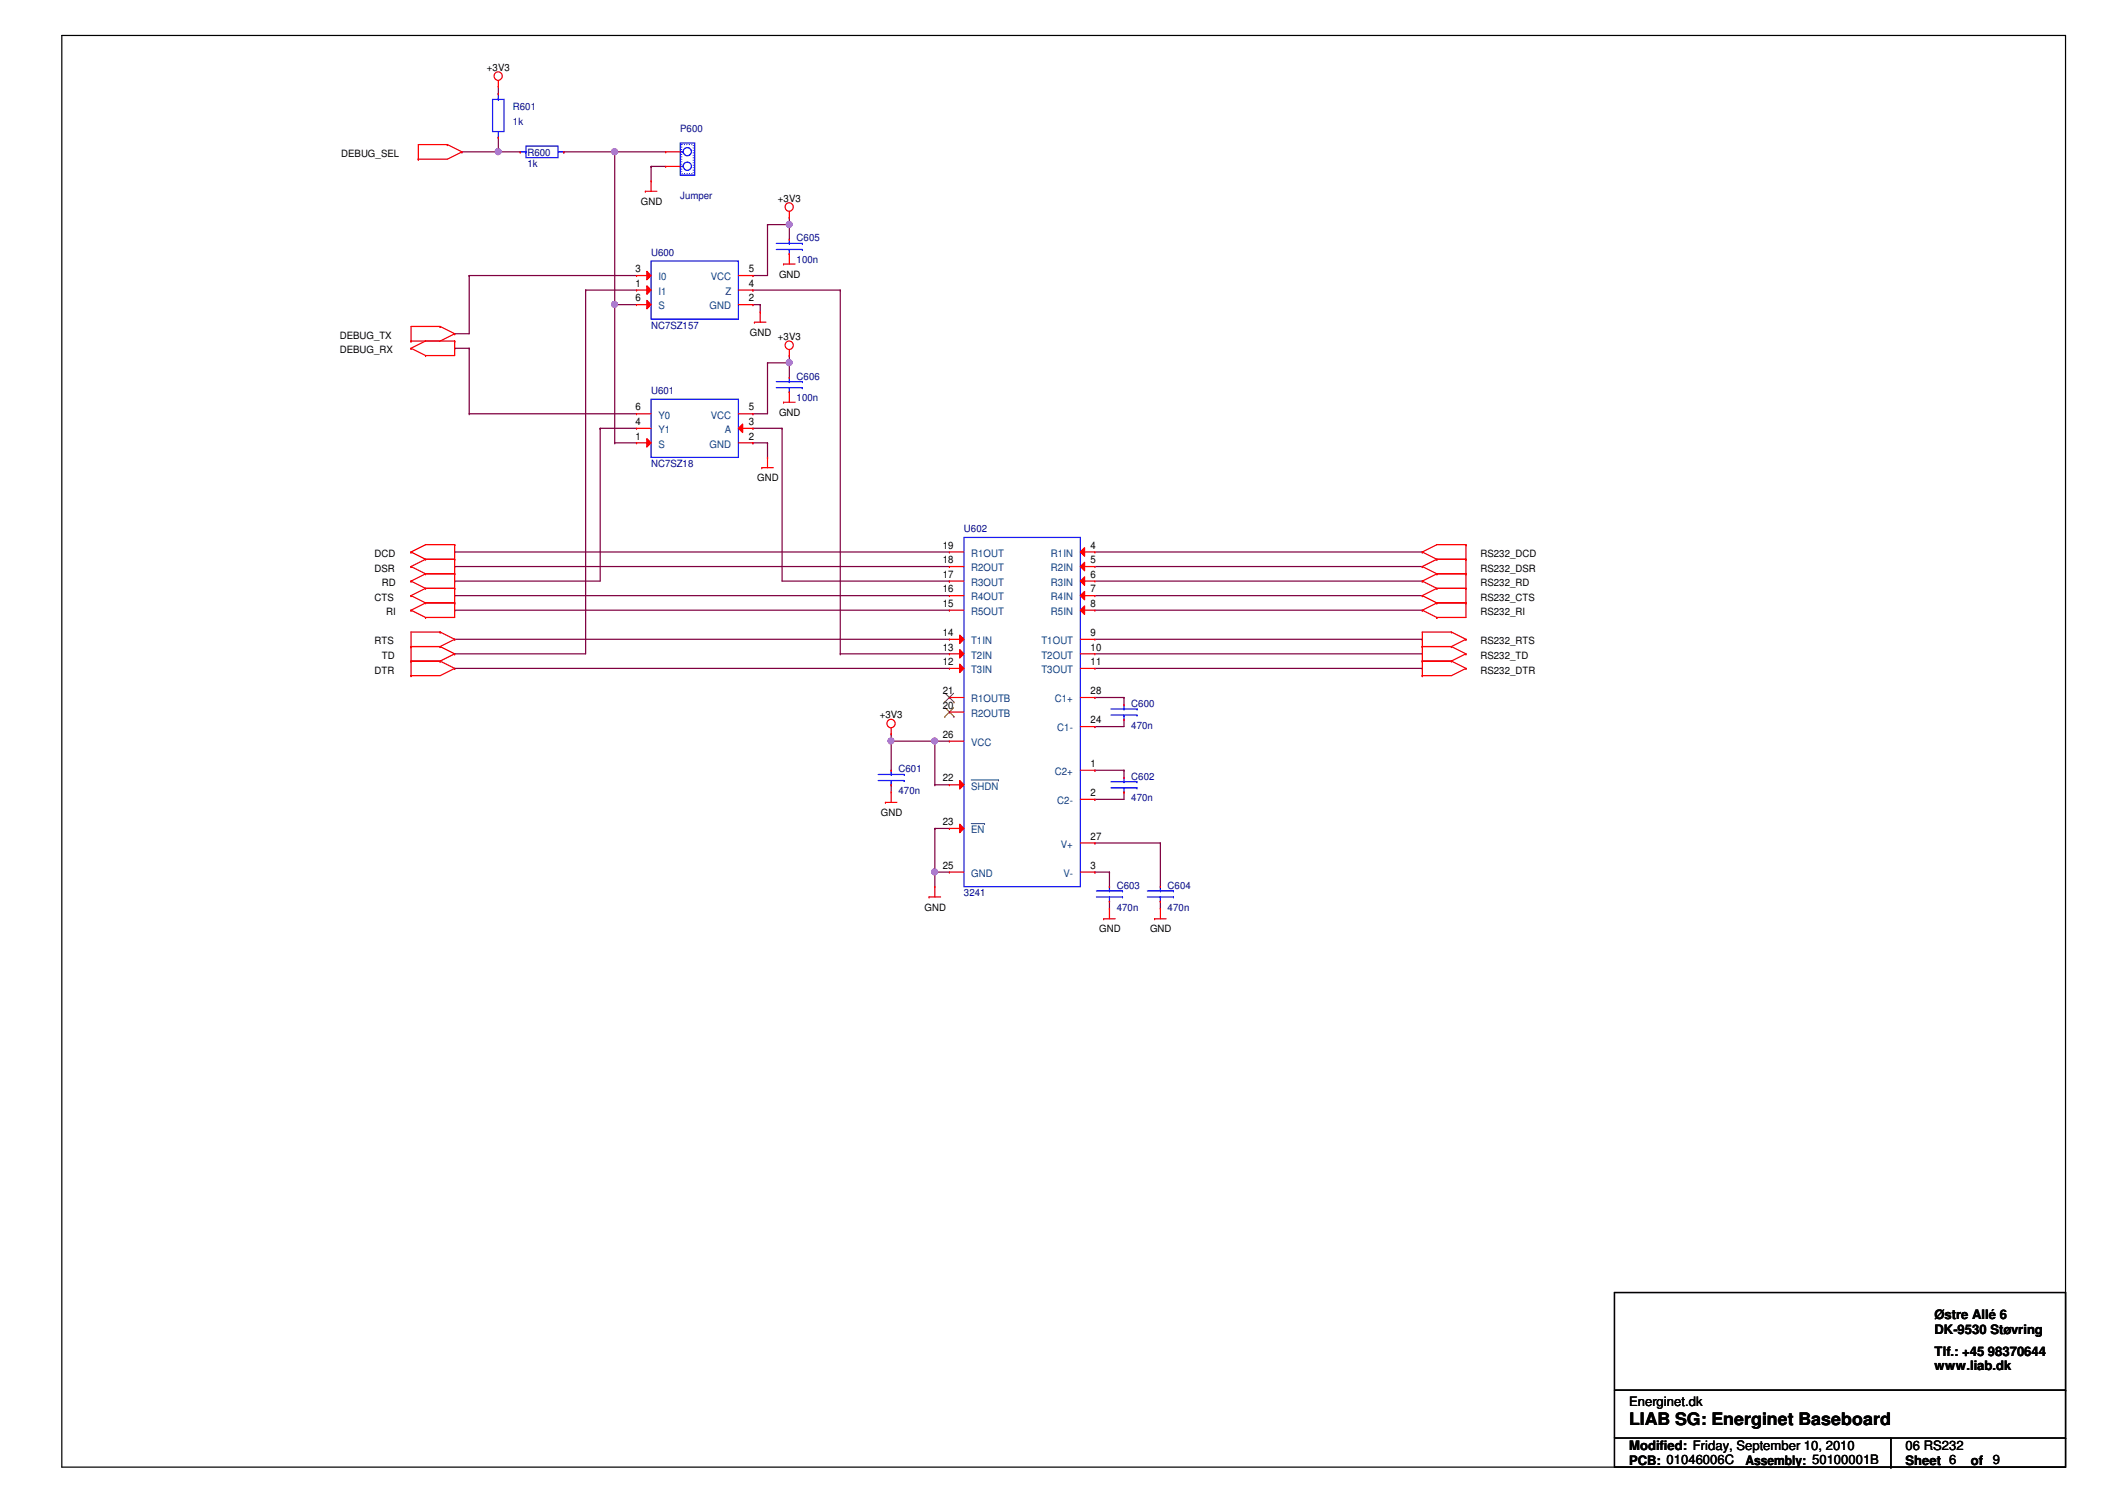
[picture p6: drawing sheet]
<svg xmlns="http://www.w3.org/2000/svg" width="297mm" height="210mm" viewBox="0 0 297 210" stroke-linecap="round" stroke-linejoin="round" font-family="sans-serif">
<path d="M8.6 5h279.9v199.9h-279.9z" fill="none" stroke="#000" stroke-width=".17"/>
<path d="M63.5 79.1h.1M63.5 79.1h69.1M63.5 93.3h.1M63.5 85.2h.1M63.5 93.3h69.1M63.5 85.2h69.1M124.5 109.6h.1M124.5 109.6v1M130.6 121.8h.1M130.6 121.8h2M130.6 121.8v2" fill="none" stroke="#800040" stroke-width=".17"/>
<circle cx="130.5" cy="121.8" r=".4" fill="#f0f"/>
<circle cx="130.5" cy="121.8" r=".4" fill="none" stroke="#f0f" stroke-width=".17"/>
<g fill="none" stroke="#800040" stroke-width=".17">
<path d="M152.9 97.4h.1M152.9 97.4h4.1M157 97.4h.1M157 97.4v1M124.5 103.5h.1M124.5 102.5h.1M124.5 102.5v5.1M130.6 103.5h.1M130.6 103.5h2M152.9 117.7h.1M152.9 111.6h.1M152.9 107.6h.1"/>
<path d="M152.9 101.5h.1M152.9 117.7h9.1M152.9 107.6h4.1M157 110.6h.1M157 107.6h.1M157 100.5h.1M157 110.6v1h-4.1M157 100.5v1h-4.1M157 107.6v1M162 117.7h.1M162 117.7v6.1M152.9 121.8h.1"/>
<path d="M152.9 121.8h2M154.9 121.8h.1M154.9 125.9h.1M154.9 121.8v2M154.9 125.9v1M162 125.9h.1M162 125.9v1"/>
</g>
<circle cx="124.4" cy="103.5" r=".4" fill="#f0f"/>
<circle cx="124.4" cy="103.5" r=".4" fill="none" stroke="#f0f" stroke-width=".17"/>
<path d="M130.6 109.6h.1M130.6 103.5h.1M130.6 109.6h2M130.6 103.5v6.1" fill="none" stroke="#800040" stroke-width=".17"/>
<circle cx="130.5" cy="103.5" r=".4" fill="#f0f"/>
<circle cx="130.5" cy="103.5" r=".4" fill="none" stroke="#f0f" stroke-width=".17"/>
<g fill="none" stroke="#800040" stroke-width=".17">
<path d="M105.2 38.5h.1M107.2 31.4h.1M107.2 31.4v7.1h-2M81.8 40.5h.1M81.8 40.5v50.8h-18.3M81.8 40.5h7.1M83.8 59.8h.1M83.8 59.8v21.4h-20.3M83.8 59.8h5.1M85.8 42.5h.1M85.8 42.5v19.3M105.2 57.8h.1"/>
<path d="M105.2 42.5h.1M105.2 59.8h.1M105.2 40.5h.1M105.2 57.8h2M105.2 42.5h1M105.2 59.8h4M105.2 40.5h12.1M106.2 42.5h.1M106.2 42.5v1.1M109.2 59.8h.1M109.2 59.8v21.4h23.4M117.3 40.5h.1"/>
<path d="M117.3 40.5v50.8M63.5 77.1h.1M63.5 77.1h69.1M85.8 61.8h.1M85.8 61.8h3.1M105.2 61.8h.1M105.2 61.8h2M107.2 61.8h.1M107.2 61.8v2.1M63.5 81.2h.1M63.5 83.2h.1M63.5 89.3h.1"/>
<path d="M63.5 91.3h.1M63.5 83.2h69.1M63.5 89.3h69.1M117.3 91.3h.1M117.3 91.3h15.3M132.6 81.2h.1M124.5 103.5h.1M124.5 103.5h6.1M130.6 115.7h.1M130.6 115.7h2M130.6 115.7v6.1"/>
</g>
<circle cx="85.8" cy="42.5" r=".4" fill="#f0f"/>
<circle cx="85.8" cy="42.5" r=".4" fill="none" stroke="#f0f" stroke-width=".17"/>
<g fill="none" stroke="#800040" stroke-width=".17">
<path d="M65.5 38.5h.1M65.5 38.5v8.1h-2M65.5 38.5h23.4M85.8 21.2h.1M85.8 21.2v21.3M85.8 21.2h7.2M90.9 23.2h.1M90.9 23.2h2.1M90.9 23.2v2.1M63.5 46.6h.1M63.5 48.6h.1M63.5 48.6h2"/>
<path d="M65.5 48.6h.1M65.5 57.8h.1M65.5 48.6v9.2M65.5 57.8h23.4M85.8 42.5h.1M85.8 42.5h3.1"/>
</g>
<circle cx="85.8" cy="21.2" r=".4" fill="#f0f"/>
<circle cx="85.8" cy="21.2" r=".4" fill="none" stroke="#f0f" stroke-width=".17"/>
<path d="M69.6 21.2h.1M69.6 21.2h3M78.7 21.2h.1M78.7 21.2h7.1" fill="none" stroke="#800040" stroke-width=".17"/>
<circle cx="69.6" cy="21.2" r=".4" fill="#f0f"/>
<circle cx="69.6" cy="21.2" r=".4" fill="none" stroke="#f0f" stroke-width=".17"/>
<g fill="none" stroke="#800040" stroke-width=".17">
<path d="M69.6 13.1h.1M69.6 12.1v1M69.6 19.2v2M64.5 21.2h.1M64.5 21.2h5.1M69.6 21.2h.1M110.2 31.4h.1M110.2 31.4v2M107.2 50.7h.1M107.2 50.7v7.1M107.2 50.7h3M110.2 50.7h.1"/>
<path d="M110.2 50.7v2"/>
</g>
<circle cx="110.2" cy="50.6" r=".4" fill="#f0f"/>
<circle cx="110.2" cy="50.6" r=".4" fill="none" stroke="#f0f" stroke-width=".17"/>
<path d="M107.2 31.4h3M110.2 31.4h.1M110.2 49.7h.1M110.2 49.7v1" fill="none" stroke="#800040" stroke-width=".17"/>
<circle cx="110.2" cy="31.3" r=".4" fill="#f0f"/>
<circle cx="110.2" cy="31.3" r=".4" fill="none" stroke="#f0f" stroke-width=".17"/>
<g fill="none" stroke="#800040" stroke-width=".17">
<path d="M110.2 30.4h.1M110.2 30.4v1M152.9 77.1h45.7M152.9 79.1h45.7M198.6 77.1h.1M198.6 79.1h.1M152.9 81.2h45.7M152.9 83.2h45.7M152.9 85.2h45.7M152.9 89.3h45.7M152.9 91.3h45.7M152.9 93.3h45.7"/>
<path d="M198.6 81.2h.1M198.6 83.2h.1M198.6 85.2h.1M198.6 89.3h.1M198.6 91.3h.1M198.6 93.3h.1"/>
</g>
<g fill="none" stroke="#f00" stroke-width=".17">
<path d="M69.6 12.1h.1M69.6 11.3v.8M58.4 22.2h.1M62.5 20.2h.1M62.5 20.2l2 1M62.5 20.2h-4.1v2M64.5 21.2h.1M64.5 21.2l-2 1h-4.1M90.1 26.7h.1M90.1 26.7h1.6M90.9 25.3h.1M90.9 25.3v1.4"/>
<path d="M109.4 36.9h.1M109.4 36.9h1.6M110.2 35.4h.1M110.2 30.4h.1M110.2 29.5v.9M110.2 35.4v1.5M57.4 48.6h.1M57.4 47.6h.1M57.4 47.6h6.1M57.4 48.6l2 1.1M59.4 49.7h.1M59.4 47.6l-2 1"/>
<path d="M61.5 45.6h.1M61.5 45.6h-4.1v2M61.5 45.6l2 1M63.5 47.6h.1M63.5 46.6h.1M63.5 47.6v2.1h-4.1M63.5 46.6l-2 1M105.4 45h.1M105.4 45h1.6M106.2 43.6h.1M106.2 43.6v1.4M109.4 56.2h.1"/>
<path d="M109.4 56.2h1.6M110.2 54.7h.1M110.2 49.7h.1M110.2 48.9v.8M110.2 54.7v1.5M57.4 77.1h.1M57.4 79.1h.1M57.4 77.1l2 1M57.4 79.1l2 1M59.4 78.1h.1M59.4 78.1h4.1M59.4 78.1l-2 1"/>
<path d="M63.5 76.1h.1M63.5 78.1h.1M63.5 76.1v10.1h-4.1M63.5 76.1h-4.1l-2 1M106.4 65.3h.1M106.4 65.3h1.6M107.2 63.9h.1M107.2 63.9v1.4M198.6 77.1h.1M198.6 79.1h.1M198.6 77.1l2.1 1M198.6 79.1l2.1 1"/>
<path d="M200.7 78.1h.1M200.7 78.1h4M200.7 78.1l-2.1 1M204.7 76.1h.1M204.7 78.1h.1M204.7 76.1h-4l-2.1 1M204.7 76.1v10.1h-4M57.4 81.2h.1M57.4 83.2h.1M57.4 85.2h.1M57.4 90.3h.1M57.4 92.3h.1"/>
<path d="M57.4 94.4h.1M57.4 81.2l2 1M57.4 83.2l2 1M57.4 85.2l2 1M57.4 90.3h4.1M57.4 92.3h4.1M59.4 80.1h.1M59.4 82.2h.1M59.4 84.2h.1M59.4 86.2h.1M59.4 80.1h4.1M59.4 82.2h4.1"/>
<path d="M59.4 80.1l-2 1.1M59.4 84.2h4.1M59.4 82.2l-2 1M59.4 84.2l-2 1M61.5 88.3h.1M61.5 90.3h.1M61.5 92.3h.1M61.5 88.3l2 1M61.5 88.3h-4.1v6.1M61.5 90.3l2 1M61.5 92.3l2 1M63.5 80.1h.1"/>
<path d="M63.5 82.2h.1M63.5 84.2h.1M63.5 89.3h.1M63.5 91.3h.1M63.5 93.3h.1M63.5 89.3l-2 1M63.5 91.3l-2 1M63.5 93.3l-2 1.1h-4.1M198.6 81.2h.1M198.6 83.2h.1M198.6 85.2h.1M198.6 90.3h.1"/>
<path d="M198.6 92.3h.1M198.6 94.4h.1M198.6 90.3h4.1M198.6 92.3h4.1M198.6 81.2l2.1 1M198.6 83.2l2.1 1M198.6 85.2l2.1 1M200.7 80.1h.1M200.7 82.2h.1M200.7 84.2h.1M200.7 86.2h.1M200.7 80.1h4"/>
<path d="M200.7 82.2h4M200.7 84.2h4M200.7 80.1l-2.1 1.1M200.7 82.2l-2.1 1M200.7 84.2l-2.1 1M202.7 88.3h.1M202.7 90.3h.1M202.7 92.3h.1M202.7 88.3h-4.1v6.1M202.7 88.3l2 1M202.7 90.3l2 1M202.7 92.3l2 1"/>
<path d="M204.7 80.1h.1M204.7 82.2h.1M204.7 84.2h.1M204.7 89.3h.1M204.7 91.3h.1M204.7 93.3h.1M204.7 93.3l-2 1.1h-4.1M204.7 89.3l-2 1M204.7 91.3l-2 1M123.7 112.1h.1M123.7 112.1h1.6M124.5 102.5h.1"/>
<path d="M124.5 110.6h.1M124.5 101.7v.8M124.5 110.6v1.5M129.7 125.3h.1M129.7 125.3h1.7M130.6 123.8h.1M130.6 123.8v1.5M154.1 128.3h.1M154.1 128.3h1.6M154.9 126.9h.1M154.9 126.9v1.4M161.2 128.3h.1"/>
<path d="M161.2 128.3h1.7M162 126.9h.1M162 126.9v1.4"/>
<circle cx="69.6" cy="10.6" r=".59"/>
<circle cx="110.2" cy="28.9" r=".59"/>
<circle cx="110.2" cy="48.2" r=".59"/>
<circle cx="124.4" cy="101" r=".59"/>
</g>
<path d="M225.5 180.5h63v24.4h-63zM225.5 194.1h63M288.5 194.1h.1M225.5 200.8h63M264.1 204.9h.1M264.1 200.8v4.1M288.5 200.8h.1" fill="none" stroke="#000" stroke-width=".17"/>
<path d="M90.9 36.4h12.2v8.2h-12.2z" fill="none" stroke="#00f" stroke-width=".17"/>
<path d="M90.3 39.9l.6 .6-.6 .6z" fill="#f00"/>
<path d="M90.3 39.9l.6 .6-.6 .6zM88.9 40.5h.1M88.9 40.5h2" fill="none" stroke="#f00" stroke-width=".17"/>
<path d="M90.3 37.9l.6 .6-.6 .6z" fill="#f00"/>
<path d="M88.9 38.5h.1M88.9 38.5h2M90.3 37.9l.6 .6-.6 .6zM103.1 42.5h2.1M105.2 42.5h.1" fill="none" stroke="#f00" stroke-width=".17"/>
<path d="M90.3 42l.6 .5-.6 .6z" fill="#f00"/>
<path d="M103.1 38.5h2.1M105.2 38.5h.1M88.9 42.5h.1M88.9 42.5h2M90.3 42l.6 .5-.6 .6zM103.1 40.5h2.1M105.2 40.5h.1M110.2 52.7h.1M110.2 54.7h.1M124.5 107.6h.1M124.5 109.6h.1" fill="none" stroke="#f00" stroke-width=".17"/>
<g fill="none" stroke="#00f" stroke-width=".17">
<path d="M108.4 54.1h3.7M108.4 53.3h3.7M110.2 53.3h.1M110.2 54.1h.1M110.2 52.7v.6M110.2 54.1v.6M112.1 54.1h.1M112.1 53.3h.1M134.6 75.1h16.3v48.7h-16.3zM122.6 109h3.7M122.6 108.2h3.7M124.5 108.2h.1"/>
<path d="M124.5 109h.1M124.5 107.6v.6M124.5 109v.6M126.3 109h.1M126.3 108.2h.1"/>
</g>
<path d="M134 90.7l.6 .6-.6 .6z" fill="#f00"/>
<path d="M132.6 91.3h.1M132.6 91.3h2M134 90.7l.6 .6-.6 .6z" fill="none" stroke="#f00" stroke-width=".17"/>
<path d="M134 88.7l.6 .6-.6 .6z" fill="#f00"/>
<g fill="none" stroke="#f00" stroke-width=".17">
<path d="M132.6 79.1h.1M132.6 77.1h.1M132.6 79.1h2M132.6 77.1h2M132.6 89.3h.1M132.6 85.2h.1M132.6 83.2h.1M132.6 81.2h.1M132.6 99.4h.1M132.6 97.4h.1M132.6 89.3h2M132.6 85.2h2"/>
<path d="M132.6 83.2h2M132.6 81.2h2M132.6 99.4h2M132.6 97.4h2M134 88.7l.6 .6-.6 .6z"/>
</g>
<path d="M131.9 98h.1M132 98.8l1.2 1.3M132 96.8l1.2 1.2M133.2 98.8l-1.3 1.3M133.2 96.8l-1.3 1.2M133.2 98h.1M131.9 100.1h.1M133.2 100.1h.1" fill="none" stroke="#804000" stroke-width=".14"/>
<path d="M134 109l.6 .6-.6 .6z" fill="#f00"/>
<path d="M132.6 109.6h.1M132.6 109.6h2M134 109l.6 .6-.6 .6z" fill="none" stroke="#f00" stroke-width=".17"/>
<path d="M135.6 108.9h3.8M139.4 108.9h.1" fill="none" stroke="#004080" stroke-width=".14"/>
<path d="M134 115.1l.6 .6-.6 .6z" fill="#f00"/>
<path d="M150.9 97.4h2M152.9 97.4h.1M132.6 115.7h.1M132.6 103.5h.1M132.6 115.7h2M132.6 103.5h2M134 115.1l.6 .6-.6 .6zM150.9 101.5h2M152.9 101.5h.1M132.6 121.8h.1M132.6 121.8h2" fill="none" stroke="#f00" stroke-width=".17"/>
<path d="M135.6 115h1.9M137.5 115h.1" fill="none" stroke="#004080" stroke-width=".14"/>
<path d="M150.9 77.1l.6-.6v1.2z" fill="#f00"/>
<path d="M150.9 77.1l.6-.6v1.2zM150.9 77.1h2M152.9 77.1h.1" fill="none" stroke="#f00" stroke-width=".17"/>
<path d="M150.9 79.1l.6-.6v1.2z" fill="#f00"/>
<path d="M150.9 79.1l.6-.6v1.2zM150.9 79.1h2M152.9 79.1h.1" fill="none" stroke="#f00" stroke-width=".17"/>
<path d="M150.9 81.2l.6-.6v1.1z" fill="#f00"/>
<path d="M150.9 81.2l.6-.6v1.1zM150.9 81.2h2M152.9 81.2h.1" fill="none" stroke="#f00" stroke-width=".17"/>
<path d="M150.9 83.2l.6-.6v1.2z" fill="#f00"/>
<path d="M150.9 83.2l.6-.6v1.2zM150.9 83.2h2M152.9 83.2h.1" fill="none" stroke="#f00" stroke-width=".17"/>
<path d="M150.9 85.2l.6-.6v1.2z" fill="#f00"/>
<path d="M150.9 85.2l.6-.6v1.2zM150.9 85.2h2M150.9 89.3h2M150.9 91.3h2M150.9 93.3h2M152.9 85.2h.1M152.9 89.3h.1M152.9 91.3h.1M152.9 93.3h.1" fill="none" stroke="#f00" stroke-width=".17"/>
<path d="M134 92.8l.6 .5-.6 .6z" fill="#f00"/>
<g fill="none" stroke="#f00" stroke-width=".17">
<path d="M72.6 21.2h.1M78.7 21.2h.1M110.2 33.4h.1M110.2 35.4h.1M132.6 93.3h.1M132.6 93.3h2M134 92.8l.6 .5-.6 .6zM157 98.4h.1M150.9 107.6h2M150.9 111.6h2M150.9 117.7h2M152.9 107.6h.1"/>
<path d="M152.9 111.6h.1M152.9 117.7h.1M157 100.5h.1M157 108.6h.1M157 110.6h.1M150.9 121.8h2M152.9 121.8h.1"/>
</g>
<g fill="none" stroke="#00f" stroke-width=".17">
<path d="M72.6 21.2h.8M73.4 20.4h4.5v1.6h-4.5zM73.4 21.2h.1M77.9 21.2h.8M78.7 21.2h.1M108.4 34.8h3.7M108.4 34h3.7M110.2 34h.1M110.2 34.8h.1M110.2 33.4v.6M110.2 34.8v.6M112.1 34.8h.1"/>
<path d="M112.1 34h.1M90.9 55.8h12.2v8.1h-12.2zM155.1 99.9h3.7M155.1 99h3.7M157 99h.1M157 99.9h.1M157 98.4v.6M157 99.9v.6M158.8 99.9h.1M158.8 99h.1M155.1 110h3.7M155.1 109.2h3.7"/>
<path d="M157 109.2h.1M157 110h.1M157 108.6v.6M157 110v.6M158.8 110h.1M158.8 109.2h.1"/>
</g>
<path d="M90.3 61.3l.6 .5-.6 .6z" fill="#f00"/>
<path d="M88.9 61.8h.1M88.9 61.8h2M90.3 61.3l.6 .5-.6 .6zM103.1 61.8h2.1M105.2 61.8h.1" fill="none" stroke="#f00" stroke-width=".17"/>
<path d="M103.1 59.8l.6-.6v1.2z" fill="#f00"/>
<g fill="none" stroke="#f00" stroke-width=".17">
<path d="M69.6 13.1h.1M69.6 19.2h.1M93 21.2h.1M93 23.2h.1M93 21.2h2M93 23.2h2M88.9 59.8h.1M88.9 57.8h.1M88.9 59.8h2M88.9 57.8h2M103.1 59.8l.6-.6v1.2zM103.1 59.8h2.1"/>
<path d="M103.1 57.8h2.1M105.2 59.8h.1M105.2 57.8h.1M154.9 123.8h.1M154.9 125.9h.1M162 123.8h.1M162 125.9h.1"/>
</g>
<g fill="none" stroke="#00f" stroke-width=".17">
<path d="M68.8 13.9h1.6v4.5h-1.6zM69.6 13.9h.1M69.6 19.2h.1M69.6 13.1v.8M69.6 18.4v.8M95 20h2v4.5h-2zM95 23.2h.4M95 21.2h.4M95.4 23.2h.1M95.4 21.2h.1M153.1 125.3h3.7M153.1 124.4h3.7"/>
<path d="M154.9 124.4h.1M154.9 125.3h.1M154.9 123.8v.6M154.9 125.3v.6M156.8 125.3h.1M156.8 124.4h.1M160.2 125.3h3.7M160.2 124.4h3.7M162 124.4h.1M162 125.3h.1M162 123.8v.6M162 125.3v.6"/>
<path d="M163.9 125.3h.1M163.9 124.4h.1"/>
<circle cx="96" cy="23.2" r=".57"/>
<circle cx="96" cy="21.2" r=".57"/>
</g>
<path d="M95.2 20.2h1.6v4.1h-1.6z" fill="none" stroke="#00f" stroke-width=".17" stroke-dasharray="0 .3"/>
<circle cx="130.5" cy="121.8" r=".4" fill="#f0f"/>
<circle cx="130.5" cy="121.8" r=".4" fill="none" stroke="#f0f" stroke-width=".17"/>
<circle cx="124.4" cy="103.5" r=".4" fill="#f0f"/>
<circle cx="124.4" cy="103.5" r=".4" fill="none" stroke="#f0f" stroke-width=".17"/>
<circle cx="130.5" cy="103.5" r=".4" fill="#f0f"/>
<circle cx="130.5" cy="103.5" r=".4" fill="none" stroke="#f0f" stroke-width=".17"/>
<circle cx="85.8" cy="42.5" r=".4" fill="#f0f"/>
<circle cx="85.8" cy="42.5" r=".4" fill="none" stroke="#f0f" stroke-width=".17"/>
<circle cx="85.8" cy="21.2" r=".4" fill="#f0f"/>
<circle cx="85.8" cy="21.2" r=".4" fill="none" stroke="#f0f" stroke-width=".17"/>
<circle cx="69.6" cy="21.2" r=".4" fill="#f0f"/>
<circle cx="69.6" cy="21.2" r=".4" fill="none" stroke="#f0f" stroke-width=".17"/>
<circle cx="110.2" cy="50.6" r=".4" fill="#f0f"/>
<circle cx="110.2" cy="50.6" r=".4" fill="none" stroke="#f0f" stroke-width=".17"/>
<circle cx="110.2" cy="31.3" r=".4" fill="#f0f"/>
<circle cx="110.2" cy="31.3" r=".4" fill="none" stroke="#f0f" stroke-width=".17"/>
<text font-size="2.4" x="227.5" y="199">LIAB SG: Energinet Baseboard</text>
<g font-size="1.8">
<text x="270.2" y="184.2">Østre Allé 6</text>
<text x="270.2" y="186.3">DK-9530 Støvring</text>
<text x="270.2" y="189.3">Tlf.: +45 98370644</text>
<text x="270.2" y="191.3">www.liab.dk</text>
<text x="227.5" y="196.4">Energinet.dk</text>
<text x="227.5" y="202.5">Modified: Friday, September 10, 2010</text>
<text x="266.1" y="202.5">06 RS232</text>
<text x="227.5" y="204.6">PCB: 01046006C</text>
<text x="243.8" y="204.6">Assembly: 50100001B</text>
<text x="266.1" y="204.6">Sheet 6</text>
<text x="275.2" y="204.6">of</text>
<text x="278.3" y="204.5">9</text>
</g>
<g font-size="1.4">
<text x="68" y="9.9">+3V3</text>
<text x="47.7" y="21.9">DEBUG_SEL</text>
<text x="89.5" y="28.6">GND</text>
<text x="108.6" y="28.2">+3V3</text>
<text x="88.7" y="40">1</text>
<text x="88.7" y="38">3</text>
<text x="104.6" y="38">5</text>
<text x="104.6" y="40">4</text>
<text x="108.8" y="38.8">GND</text>
<text x="47.5" y="47.3">DEBUG_TX</text>
<text x="88.7" y="42.1">6</text>
<text x="104.6" y="42.1">2</text>
<text x="104.7" y="46.9">GND</text>
<text x="108.6" y="47.5">+3V3</text>
<text x="47.5" y="49.4">DEBUG_RX</text>
<text x="88.7" y="59.4">4</text>
<text x="88.7" y="57.3">6</text>
<text x="104.6" y="59.4">3</text>
<text x="104.6" y="57.3">5</text>
<text x="108.8" y="58.1">GND</text>
<text x="88.7" y="61.4">1</text>
<text x="104.6" y="61.4">2</text>
<text x="105.7" y="67.2">GND</text>
<text x="52.3" y="77.8">DCD</text>
<text x="131.7" y="76.6">19</text>
<text x="152.3" y="76.6">4</text>
<text x="206.8" y="77.8">RS232_DCD</text>
<text x="52.3" y="79.8">DSR</text>
<text x="52.3" y="83.9">CTS</text>
<text x="53.3" y="81.9">RD</text>
<text x="131.7" y="82.7">16</text>
<text x="131.7" y="80.7">17</text>
<text x="131.7" y="78.7">18</text>
<text x="152.3" y="78.7">5</text>
<text x="152.3" y="80.7">6</text>
<text x="152.3" y="82.7">7</text>
<text x="206.8" y="79.8">RS232_DSR</text>
<text x="206.8" y="81.9">RS232_RD</text>
<text x="206.8" y="83.9">RS232_CTS</text>
<text x="53.9" y="85.9">RI</text>
<text x="131.7" y="88.8">14</text>
<text x="131.7" y="84.8">15</text>
<text x="152.3" y="84.8">8</text>
<text x="152.3" y="88.8">9</text>
<text x="206.8" y="85.9">RS232_RI</text>
<text x="52.3" y="90">RTS</text>
<text x="52.3" y="94.1">DTR</text>
<text x="53.3" y="92">TD</text>
<text x="131.7" y="90.8">13</text>
<text x="131.7" y="92.9">12</text>
<text x="152.3" y="90.8">10</text>
<text x="152.3" y="92.9">11</text>
<text x="206.8" y="90">RS232_RTS</text>
<text x="206.8" y="92">RS232_TD</text>
<text x="206.8" y="94.1">RS232_DTR</text>
<text x="122.8" y="100.3">+3V3</text>
<text x="131.7" y="99">20</text>
<text x="131.7" y="96.9">21</text>
<text x="152.3" y="101">24</text>
<text x="152.3" y="96.9">28</text>
<text x="131.7" y="103">26</text>
<text x="152.3" y="107.1">1</text>
<text x="123" y="114">GND</text>
<text x="131.7" y="109.1">22</text>
<text x="152.3" y="111.2">2</text>
<text x="131.7" y="115.2">23</text>
<text x="152.3" y="117.3">27</text>
<text x="131.7" y="121.3">25</text>
<text x="152.3" y="121.3">3</text>
<text x="129.1" y="127.2">GND</text>
<text x="153.5" y="130.2">GND</text>
<text x="160.6" y="130.2">GND</text>
</g>
<g font-size="1.4" fill="#000080">
<text x="71.6" y="15.4">R601</text>
<text x="71.6" y="17.4">1k</text>
<text x="73.7" y="21.7">R600</text>
<text x="73.7" y="23.3">1k</text>
<text x="95" y="18.5">P600</text>
<text x="95" y="27.8">Jumper</text>
<text x="90.9" y="35.7">U600</text>
<text x="111.2" y="33.7">C605</text>
<text x="111.2" y="36.7">100n</text>
<text x="90.9" y="45.9">NC7SZ157</text>
<text x="111.2" y="53">C606</text>
<text x="90.9" y="55">U601</text>
<text x="111.2" y="56">100n</text>
<text x="90.9" y="65.2">NC7SZ18</text>
<text x="134.6" y="74.3">U602</text>
<text x="158" y="98.7">C600</text>
<text x="158" y="101.8">470n</text>
<text x="125.5" y="107.9">C601</text>
<text x="125.5" y="110.9">470n</text>
<text x="158" y="108.9">C602</text>
<text x="158" y="111.9">470n</text>
<text x="134.6" y="125.1">3241</text>
<text x="156" y="124.1">C603</text>
<text x="163.1" y="124.1">C604</text>
<text x="156" y="127.2">470n</text>
<text x="163.1" y="127.2">470n</text>
</g>
<g font-size="1.4" fill="#004080">
<text x="91.9" y="41.2">I1</text>
<text x="91.9" y="39.2">I0</text>
<text x="99.3" y="39.2">VCC</text>
<text x="101.3" y="41.2">Z</text>
<text x="91.9" y="43.2">S</text>
<text x="99.1" y="43.2">GND</text>
<text x="91.9" y="58.5">Y0</text>
<text x="99.3" y="58.5">VCC</text>
<text x="91.9" y="62.5">S</text>
<text x="91.9" y="60.5">Y1</text>
<text x="99.1" y="62.5">GND</text>
<text x="101.2" y="60.5">A</text>
<text x="135.6" y="77.8">R1OUT</text>
<text x="146.8" y="77.8">R1IN</text>
<text x="135.6" y="83.9">R4OUT</text>
<text x="135.6" y="81.8">R3OUT</text>
<text x="135.6" y="79.8">R2OUT</text>
<text x="146.8" y="79.8">R2IN</text>
<text x="146.8" y="81.8">R3IN</text>
<text x="146.8" y="83.9">R4IN</text>
<text x="135.6" y="90">T1IN</text>
<text x="135.6" y="85.9">R5OUT</text>
<text x="145.5" y="90">T1OUT</text>
<text x="146.8" y="85.9">R5IN</text>
<text x="135.6" y="92">T2IN</text>
<text x="135.6" y="94">T3IN</text>
<text x="145.5" y="92">T2OUT</text>
<text x="145.5" y="94">T3OUT</text>
<text x="135.6" y="100.1">R2OUTB</text>
<text x="135.6" y="98.1">R1OUTB</text>
<text x="147.3" y="98.1">C1+</text>
<text x="135.6" y="104.2">VCC</text>
<text x="147.7" y="102.2">C1-</text>
<text x="135.6" y="110.3">SHDN</text>
<text x="147.3" y="108.2">C2+</text>
<text x="147.7" y="112.3">C2-</text>
<text x="135.6" y="116.4">EN</text>
<text x="148.2" y="118.4">V+</text>
<text x="135.6" y="122.5">GND</text>
<text x="148.5" y="122.5">V-</text>
</g>
</svg>
